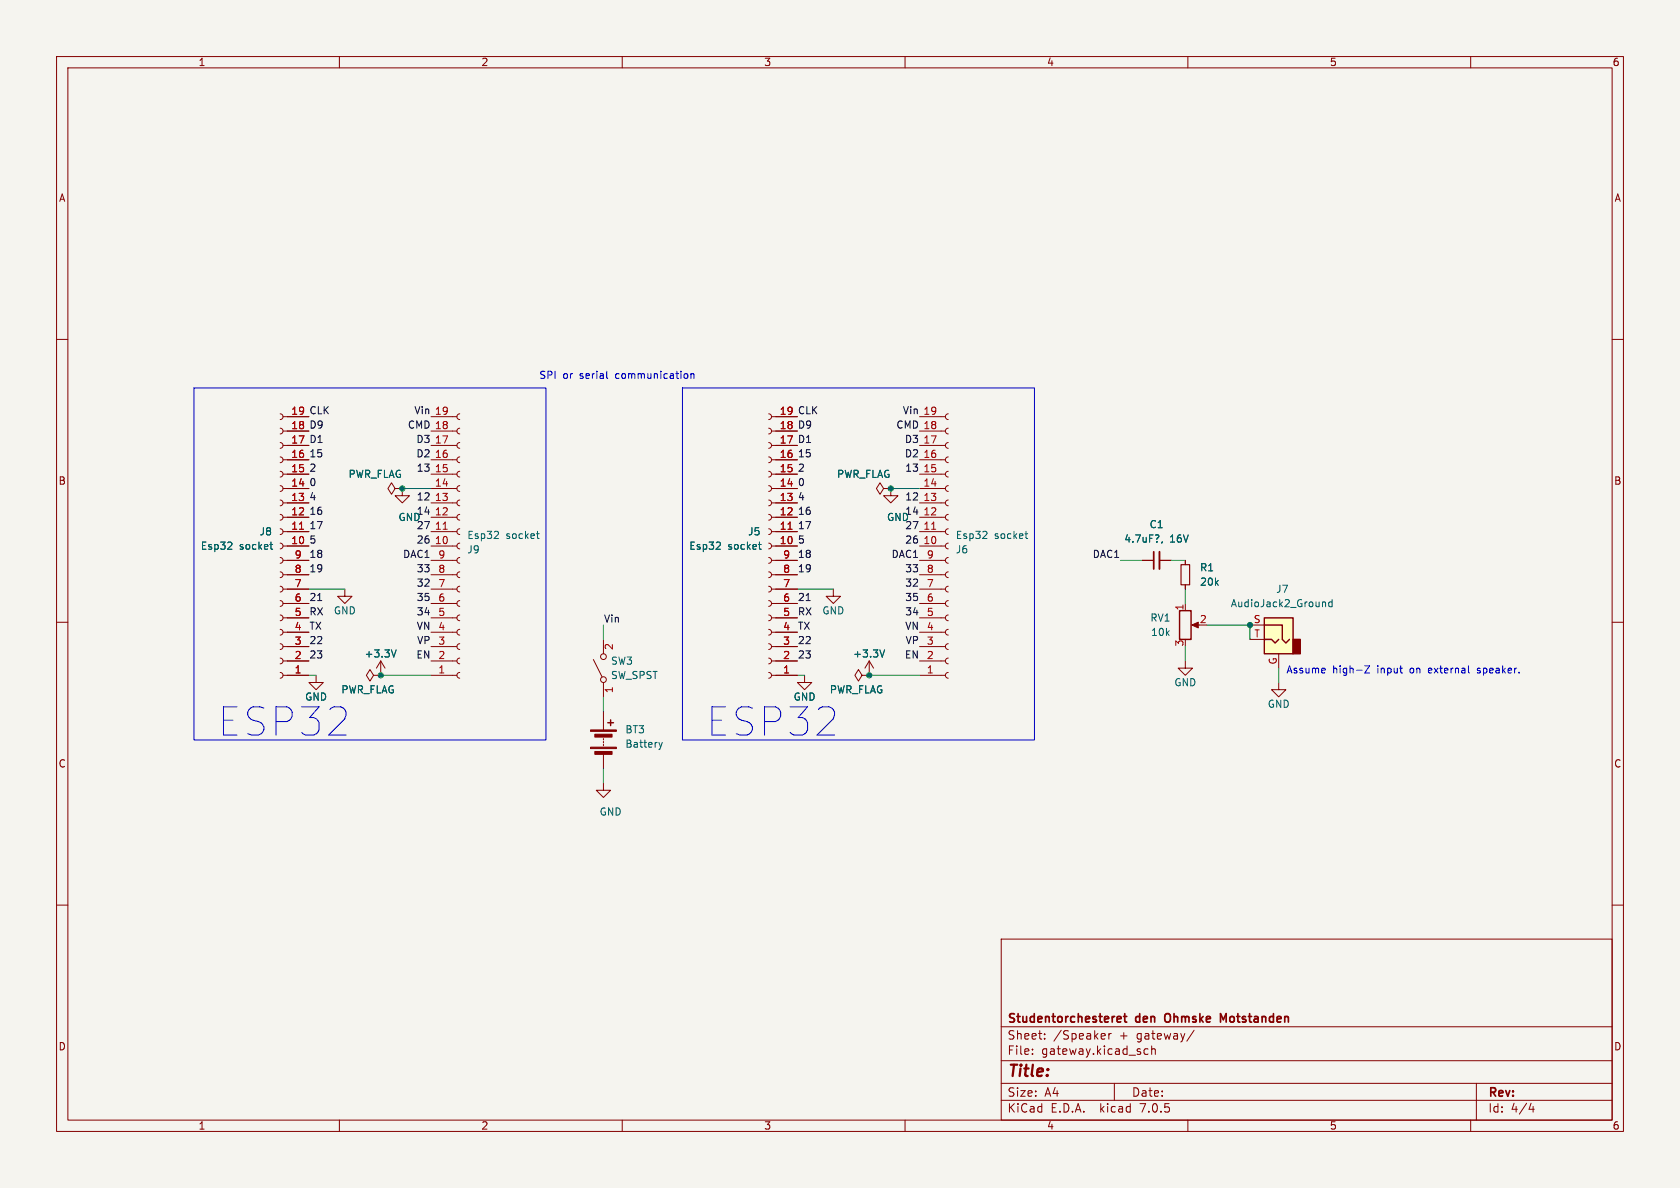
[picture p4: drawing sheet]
<svg xmlns="http://www.w3.org/2000/svg" width="297mm" height="210mm" viewBox="0 0 297 210" stroke-linecap="round" stroke-linejoin="round" font-family="sans-serif">
<path d="M0 0h297v210h-297z" fill="#f5f4ef" stroke="#f5f4ef" stroke-width=".18"/>
<g fill="none" stroke="#840000" stroke-width=".18">
<path d="M10 10h277v190h-277zM12 12h273v186h-273zM60 10v2M110 10v2M160 10v2M210 10v2M260 10v2M10 60h2M285 60h2M49.5 73.2l.4 .1 .1 .4-.1 .3-.4 .2M49.5 75.7l.4 .1 .1 .4-.1 .4-.4 .1M49.5 78.2l.4 .2 .1 .4-.1 .3-.4 .1"/>
<path d="M50 73.7h4.6M50 76.2h4.6M50 78.7h4.6M76.2 73.7h4.6M76.2 76.2h4.6M76.2 78.7h4.6M81.3 73.2l-.4 .1-.1 .3 .1 .4 .4 .2M81.3 75.7l-.4 .1-.1 .4 .1 .4 .4 .1M81.3 78.2l-.4 .2-.1 .3 .1 .4 .4 .1M135.9 73.2l.4 .1 .1 .4-.2 .3-.3 .2M135.9 75.7l.4 .1 .1 .4-.2 .4-.3 .1M135.9 78.2l.4 .2 .1 .4-.2 .3-.3 .1"/>
<path d="M136.4 73.7h4.6M136.4 76.2h4.6M136.4 78.7h4.6M162.6 73.7h4.5M162.6 76.2h4.5M162.6 78.7h4.5M167.6 73.2l-.3 .1-.2 .3 .2 .4 .3 .2M167.6 75.7l-.3 .1-.2 .4 .2 .4 .3 .1M167.6 78.2l-.3 .2-.2 .3 .2 .4 .3 .1M49.5 80.8l.4 .1 .1 .4-.1 .4-.4 .1M49.5 83.3l.4 .2 .1 .3-.1 .4-.4 .1M49.5 85.9l.4 .1 .1 .4-.1 .3-.4 .2"/>
<path d="M49.5 88.4l.4 .1 .1 .4-.1 .4-.4 .1M49.5 90.9l.4 .2 .1 .4-.1 .3-.4 .1M49.5 93.5l.4 .1 .1 .4-.1 .4-.4 .1M49.5 96l.4 .2 .1 .3-.1 .4-.4 .1M49.5 98.6l.4 .1 .1 .4-.1 .3-.4 .2M50 81.3h4.6M50 83.8h4.6M50 86.4h4.6M50 88.9h4.6M50 91.4h4.6M50 94h4.6M50 96.5h4.6"/>
<path d="M50 99.1h4.6M69.8 86.4l-.6-1.1-.6 1.1 .6 1 .6-1h1.3M71.1 86.4h.1M71.1 86.4v1.2h1.3l-1.3 1.3-1.3-1.3h1.3M76.2 81.3h4.6M76.2 83.8h4.6M76.2 86.4h4.6M76.2 88.9h4.6M76.2 91.4h4.6M76.2 94h4.6M76.2 96.5h4.6M76.2 99.1h4.6"/>
<path d="M81.3 80.8l-.4 .1-.1 .4 .1 .3 .4 .2M81.3 83.3l-.4 .1-.1 .4 .1 .4 .4 .1M81.3 85.9l-.4 .1-.1 .3 .1 .4 .4 .2M81.3 88.4l-.4 .1-.1 .4 .1 .4 .4 .1M81.3 90.9l-.4 .2-.1 .3 .1 .4 .4 .1M81.3 93.5l-.4 .1-.1 .4 .1 .3 .4 .2M81.3 96l-.4 .1-.1 .4 .1 .4 .4 .1M81.3 98.6l-.4 .1-.1 .3 .1 .4 .4 .2M135.9 80.8l.4 .1 .1 .4-.2 .4-.3 .1M135.9 83.3l.4 .2 .1 .3-.2 .4-.3 .1M135.9 85.9l.4 .1 .1 .4-.2 .3-.3 .2M135.9 88.4l.4 .1 .1 .4-.2 .4-.3 .1"/>
<path d="M135.9 90.9l.4 .2 .1 .4-.2 .3-.3 .1M135.9 93.5l.4 .1 .1 .4-.2 .4-.3 .1M135.9 96l.4 .2 .1 .3-.2 .4-.3 .1M135.9 98.6l.4 .1 .1 .4-.2 .3-.3 .2M136.4 81.3h4.6M136.4 83.8h4.6M136.4 86.4h4.6M136.4 88.9h4.6M136.4 91.4h4.6M136.4 94h4.6M136.4 96.5h4.6M136.4 99.1h4.6"/>
<path d="M156.2 86.4l-.6-1.1-.7 1.1 .7 1 .6-1h1.3M157.5 86.4v1.2h1.2l-1.2 1.3-1.3-1.3h1.3M157.5 86.4h.1M162.6 81.3h4.5M162.6 83.8h4.5M162.6 86.4h4.5M162.6 88.9h4.5M162.6 91.4h4.5M162.6 94h4.5M162.6 96.5h4.5M162.6 99.1h4.5M167.6 80.8l-.3 .1-.2 .4 .2 .3 .3 .2"/>
<path d="M167.6 83.3l-.3 .1-.2 .4 .2 .4 .3 .1M167.6 85.9l-.3 .1-.2 .3 .2 .4 .3 .2M167.6 88.4l-.3 .1-.2 .4 .2 .4 .3 .1M167.6 90.9l-.3 .2-.2 .3 .2 .4 .3 .1M167.6 93.5l-.3 .1-.2 .4 .2 .3 .3 .2M167.6 96l-.3 .1-.2 .4 .2 .4 .3 .1M167.6 98.6l-.3 .1-.2 .3 .2 .4 .3 .2M201.9 99.1h2.1M205 99.1h2M209.5 99.1v.7M10 110h2M49.5 101.1l.4 .1 .1 .4-.1 .4-.4 .1"/>
<path d="M49.5 103.6l.4 .2 .1 .4-.1 .3-.4 .1M49.5 106.2l.4 .1 .1 .4-.1 .4-.4 .1M49.5 108.7l.4 .2 .1 .3-.1 .4-.4 .1M49.5 111.3l.4 .1 .1 .4-.1 .3-.4 .2M49.5 113.8l.4 .1 .1 .4-.1 .4-.4 .1M49.5 116.3l.4 .2 .1 .4-.1 .3-.4 .1M49.5 118.9l.4 .1 .1 .4-.1 .4-.4 .1M50 101.6h4.6M50 104.1h4.6M50 106.7h4.6M50 109.2h4.6M50 111.8h4.6"/>
<path d="M50 114.3h4.6M50 116.8h4.6M50 119.4h4.6M55.9 119.4v1.3h-1.3l1.3 1.2 1.2-1.2h-1.2M61 104.1v1.3h-1.3l1.3 1.3 1.2-1.3h-1.2M66 119.4l-.6-1-.6 1 .6 1 .6-1h1.3M67.3 119.4h.1M67.3 116.8l-.8 1.3M67.3 116.8v2.6M67.3 116.8l.8 1.3M76.2 101.6h4.6M76.2 104.1h4.6"/>
<path d="M76.2 106.7h4.6M76.2 109.2h4.6M76.2 111.8h4.6M76.2 114.3h4.6M76.2 116.8h4.6M76.2 119.4h4.6M81.3 101.1l-.4 .1-.1 .4 .1 .4 .4 .1M81.3 103.6l-.4 .2-.1 .3 .1 .4 .4 .1M81.3 106.2l-.4 .1-.1 .4 .1 .3 .4 .2M81.3 108.7l-.4 .1-.1 .4 .1 .4 .4 .1M81.3 111.3l-.4 .1-.1 .3 .1 .4 .4 .2M81.3 113.8l-.4 .1-.1 .4 .1 .4 .4 .1"/>
<path d="M81.3 116.3l-.4 .2-.1 .3 .1 .4 .4 .1M81.3 118.9l-.4 .1-.1 .4 .1 .3 .4 .2M104.9 116.6l1.5 3M106.7 113v2.6M135.9 101.1l.4 .1 .1 .4-.2 .4-.3 .1M135.9 103.6l.4 .2 .1 .4-.2 .3-.3 .1M135.9 106.2l.4 .1 .1 .4-.2 .4-.3 .1M135.9 108.7l.4 .2 .1 .3-.2 .4-.3 .1M135.9 111.3l.4 .1 .1 .4-.2 .3-.3 .2M135.9 113.8l.4 .1 .1 .4-.2 .4-.3 .1M135.9 116.3l.4 .2 .1 .4-.2 .3-.3 .1M135.9 118.9l.4 .1 .1 .4-.2 .4-.3 .1"/>
<path d="M136.4 101.6h4.6M136.4 104.1h4.6M136.4 106.7h4.6M136.4 109.2h4.6M136.4 111.8h4.6M136.4 114.3h4.6M136.4 116.8h4.6M136.4 119.4h4.6M142.2 119.4v1.3h-1.2l1.2 1.2 1.3-1.2h-1.3M147.3 104.1v1.3h-1.3l1.3 1.3 1.3-1.3h-1.3M152.4 119.4l-.6-1-.7 1 .7 1 .6-1h1.3M153.7 119.4h.1"/>
<path d="M153.7 116.8l-.8 1.3M153.7 116.8v2.6M153.7 116.8l.7 1.3M162.6 101.6h4.5M162.6 104.1h4.5M162.6 106.7h4.5M162.6 109.2h4.5M162.6 111.8h4.5M162.6 114.3h4.5M162.6 116.8h4.5M162.6 119.4h4.5M167.6 101.1l-.3 .1-.2 .4 .2 .4 .3 .1"/>
<path d="M167.6 103.6l-.3 .2-.2 .3 .2 .4 .3 .1M167.6 106.2l-.3 .1-.2 .4 .2 .3 .3 .2M167.6 108.7l-.3 .1-.2 .4 .2 .4 .3 .1M167.6 111.3l-.3 .1-.2 .3 .2 .4 .3 .2M167.6 113.8l-.3 .1-.2 .4 .2 .4 .3 .1M167.6 116.3l-.3 .2-.2 .3 .2 .4 .3 .1M167.6 118.9l-.3 .1-.2 .4 .2 .3 .3 .2M209.5 116.8v1.3h-1.2l1.2 1.3 1.3-1.3h-1.3M209.5 103.4v.7M209.5 106.7v1.3M211.1 110.5h1M221 110.5h2.5"/>
<path d="M221 113h2.5M226.1 115.6v2.5M285 110h2M106.7 138.4v1.3h1.2l-1.2 1.3-1.3-1.3h1.3M106.7 120.7v2.5M106.7 125.7v3.3M106.7 130.6v.2M106.7 131.1v.2M106.7 131.6v.2M106.7 133.4v2.5M226.1 120.7v1.2h-1.3l1.3 1.3 1.2-1.3h-1.2M10 160h2"/>
<path d="M285 160h2M177 166h108v32h-108zM60 198v2M110 198v2M160 198v2M177 194.5h108M177 191.5h108M177 187.5h108M177 181.5h108M182.5 186.3v.1M182.5 185.5v.1M184.7 183.6v.1"/>
<path d="M184.7 182.8v.1M195.2 182.7l.2 .4-.7 .1M195.3 183.6l-.1 .1M196 182.7v1M196.5 182.7l-.3 .1-.2 .2M197 191.5v3M202.2 186.1l.3 .3 .5-.1M203 185.5l-.5-.1-.3 .3M203.6 185.5l.2-.1 .4 .1v.9M203.6 184.9v1.5M210 198v2M211.1 182.1l-1.3 2"/>
<path d="M260 198v2M261 191.5v6.5M270.7 195l-.4 1.1h.9M271 195.6v1"/>
<circle cx="106.7" cy="116.1" r=".51"/>
<circle cx="106.7" cy="120.1" r=".51"/>
</g>
<path d="M204 97.5v3.1M197.7 179.7l.4 .1 .1 .2-.7 .2M198.6 179.7h.6M198.8 179.2v1.3l.4 .2M198.1 180.6l-.4 .1M216.3 180.3l-.5-1.1v1.5" fill="none" stroke="#840000" stroke-width=".3"/>
<g fill="none" stroke="#006464" stroke-width=".18">
<path d="M40.2 97.1h.8M40.9 96v.4M47.7 96.3h.5M48 97l.2 .1M87.3 95.2h.8M88.1 94v.5M94.8 94.3h.5M95.1 95.1l.2 .1M126.6 97.1h.8M127.3 96v.4M134.1 96.3h.5M134.3 97l.3 .1"/>
<path d="M173.7 95.2h.8M174.4 94v.5M181.2 94.3h.5M181.4 95.1l.3 .1M205.5 95.8l-.1 .2M70 114.9l-.4 1.2M156.4 114.9l-.4 1.2M234 106.4l.3 .2v.7M235.5 106.5l-.4-.1-.2 .3 .1 .5h.5M235.5 106v1.3M116.5 131.2l.3 .9M116.8 132.1l-.1 .3"/>
<path d="M117.1 131.2l-.3 .9"/>
</g>
<g fill="#840000" stroke="#840000" stroke-width=".18">
<path d="M104.4 132.1h4.6v.2h-4.6z"/>
<path d="M104.4 129h4.6v.3h-4.6z"/>
<path d="M105.2 132.8h3v.6h-3z"/>
<path d="M105.2 129.8h3v.5h-3z"/>
<path d="M210.7 110.5l1.1-.5v1z"/>
</g>
<path d="M208.5 108h2.1v5h-2.1zM223.5 109.2h5.1v6.4h-5.1zM223.5 113h1.3l.6 .7 .7-.7M223.5 110.5h3.2v2.5l.6 .7 .7-.7M107.4 127.8h1.1M107.9 127.3v1" fill="none" stroke="#840000" stroke-width=".25"/>
<path d="M52.9 93.6h.8M78.3 93.6h.8M139.3 93.6h.7M164.7 93.6h.7" fill="none" stroke="#a90000" stroke-width=".18"/>
<path d="M208.8 99.8h1.5v3.6h-1.5z" fill="none" stroke="#840000" stroke-width=".2"/>
<path d="M223.5 109.2h5.1v6.4h-5.1z" fill="#ffffc2" stroke="#ffffc2" stroke-width=".18"/>
<path d="M228.6 113h1.3v2.6h-1.3z" fill="#840000" stroke="#840000" stroke-width=".25"/>
<path d="M205 97.5v3.1" fill="none" stroke="#840000" stroke-width=".33"/>
<path d="M56.2 106.2h.7M142.5 106.2h.7" fill="none" stroke="#0f0f0f" stroke-width=".18"/>
<path d="M34.3 68.6h62.2v62.2h-62.2zM107.3 65.6v1.1l.1 .2M120.6 68.6h62.3v62.2h-62.3zM121.2 66l.3 .1 .1 .2-.1 .5-.3 .1M122.1 66.2l.2-.2 .3 .1 .1 .8M122.1 66v.9M241.3 117.7h.8l-.8 1.3h.8M247.4 118.1h.5M247.8 119h.1M259.6 117.7v1.1l.2 .2" fill="none" stroke="#0000c2" stroke-width=".18"/>
<g fill="none" stroke="#009600" stroke-width=".18">
<path d="M71.1 86.4h5.1M157.5 86.4h5.1M198.1 99.1h3.8M207 99.1h2.5M54.6 119.4h1.3M54.6 104.1h6.4M67.3 119.4h8.9M106.7 110.5v2.5M141 119.4h1.2M141 104.1h6.3M153.7 119.4h8.9M209.5 104.1v2.6"/>
<path d="M209.5 114.3v2.5M213.4 110.5h7.6v2.5M226.1 118.1v2.6M106.7 123.2v2.5M106.7 135.9v2.5"/>
</g>
<g fill="#009600" stroke="#009600" stroke-width=".18">
<circle cx="153.7" cy="119.4" r=".46"/>
<circle cx="157.5" cy="86.4" r=".46"/>
<circle cx="67.3" cy="119.4" r=".46"/>
<circle cx="71.1" cy="86.4" r=".46"/>
<circle cx="221" cy="110.5" r=".46"/>
</g>
<g font-size="7" fill="#0000c2">
<text x="39" y="130.6">ESP32</text>
<text x="125.4" y="130.6">ESP32</text>
</g>
<text font-size="2.8" fill="#840000" x="178" y="190.8">Title:</text>
<g font-size="2.1" fill="#840000">
<text x="178" y="183.9">Sheet:</text>
<text x="178" y="181.1">Studentorchesteret</text>
<text x="186.2" y="183.9">/Speaker</text>
<text x="197.8" y="183.9">+</text>
<text x="200.7" y="181.1">den</text>
<text x="200.9" y="183.9">gateway/</text>
<text x="206.3" y="181.1">Ohmske</text>
<text x="216.6" y="181.1">Motstanden</text>
<text x="178" y="186.6">File:</text>
<text x="184" y="186.6">gateway.kicad_sch</text>
<text x="178" y="196.8">KiCad</text>
<text x="178" y="194">Size:</text>
<text x="184.6" y="194">A4</text>
<text x="185.7" y="196.8">E.D.A.</text>
<text x="194.4" y="196.8">kicad</text>
<text x="200" y="194">Date:</text>
<text x="201.5" y="196.8">7.0.5</text>
<text x="263" y="194.2">Rev:</text>
<text x="263" y="196.8">Id:</text>
<text x="267" y="196.8">4/4</text>
</g>
<g font-size="1.8" fill="#840000">
<text x="35" y="11.8">1</text>
<text x="85" y="11.8">2</text>
<text x="135" y="11.8">3</text>
<text x="185" y="11.8">4</text>
<text x="235" y="11.8">5</text>
<text x="285" y="11.8">6</text>
<text x="10.4" y="35.8">A</text>
<text x="285.4" y="35.8">A</text>
<text x="10.3" y="85.8">B</text>
<text x="285.3" y="85.8">B</text>
<text x="10.3" y="135.8">C</text>
<text x="285.3" y="135.8">C</text>
<text x="10.3" y="185.8">D</text>
<text x="285.3" y="185.8">D</text>
<text x="35" y="199.8">1</text>
<text x="85" y="199.8">2</text>
<text x="135" y="199.8">3</text>
<text x="185" y="199.8">4</text>
<text x="235" y="199.8">5</text>
<text x="285" y="199.8">6</text>
</g>
<g font-size="1.8" fill="#0000c2">
<text x="95.2" y="67.1">SPI</text>
<text x="99.4" y="67.1">or</text>
<text x="102.5" y="67.1">serial</text>
<text x="108.9" y="67.1">communication</text>
<text x="227.3" y="119.1">Assume</text>
<text x="235.5" y="119.1">high-Z</text>
<text x="243.4" y="119.1">input</text>
<text x="249.3" y="119.1">on</text>
<text x="252.7" y="119.1">external</text>
<text x="261.5" y="119.1">speaker.</text>
</g>
<g font-size="1.8" fill="#0f0f0f">
<text x="51.4" y="75.9">18 D9</text>
<text x="51.4" y="73.4">19 CLK</text>
<text x="72.1" y="75.9">CMD 18</text>
<text x="73.2" y="73.3">Vin 19</text>
<text x="137.8" y="75.9">18 D9</text>
<text x="137.8" y="73.4">19 CLK</text>
<text x="158.4" y="75.9">CMD 18</text>
<text x="159.6" y="73.3">Vin 19</text>
<text x="51.4" y="78.5">17 D1</text>
<text x="54.6" y="83.5">2</text>
<text x="54.6" y="80.9">15</text>
<text x="73.6" y="80.9">D2</text>
<text x="73.6" y="78.4">D3</text>
<text x="73.7" y="83.5">13</text>
<text x="137.8" y="78.5">17 D1</text>
<text x="141" y="83.5">2</text>
<text x="141" y="80.9">15</text>
<text x="160" y="78.4">D3</text>
<text x="160" y="80.9">D2</text>
<text x="160" y="83.5">13</text>
<text x="54.6" y="88.6">4</text>
<text x="54.6" y="86">0</text>
<text x="73.7" y="88.6">12</text>
<text x="141" y="88.6">4</text>
<text x="141" y="86">0</text>
<text x="160" y="88.6">12</text>
<text x="54.6" y="91.1">16</text>
<text x="54.6" y="93.6">17</text>
<text x="141" y="91.1">16</text>
<text x="141" y="93.6">17</text>
<text x="54.6" y="96.2">5</text>
<text x="54.6" y="101.3">19</text>
<text x="54.6" y="98.7">18</text>
<text x="71.2" y="98.7">DAC1</text>
<text x="73.7" y="96.2">26</text>
<text x="73.7" y="101.3">33</text>
<text x="141" y="98.7">18</text>
<text x="141" y="96.2">5</text>
<text x="141" y="101.3">19</text>
<text x="157.6" y="98.7">DAC1</text>
<text x="160" y="96.2">26</text>
<text x="160" y="101.3">33</text>
<text x="193.2" y="98.7">DAC1</text>
<text x="54.6" y="106.3">21</text>
<text x="73.7" y="103.8">32</text>
<text x="73.7" y="106.3">35</text>
<text x="141" y="106.3">21</text>
<text x="160" y="103.8">32</text>
<text x="160" y="106.3">35</text>
<text x="54.6" y="108.9">RX</text>
<text x="54.6" y="111.4">TX</text>
<text x="54.6" y="114">22</text>
<text x="73.7" y="108.9">34</text>
<text x="73.7" y="111.4">VN</text>
<text x="73.7" y="114">VP</text>
<text x="106.7" y="110.1">Vin</text>
<text x="141" y="114">22</text>
<text x="141" y="108.9">RX</text>
<text x="141" y="111.4">TX</text>
<text x="160" y="108.9">34</text>
<text x="160" y="111.4">VN</text>
<text x="160.1" y="114">VP</text>
<text x="54.6" y="116.5">23</text>
<text x="73.6" y="116.5">EN</text>
<text x="141" y="116.5">23</text>
<text x="160" y="116.5">EN</text>
</g>
<g font-size="1.8" fill="#a90000">
<text x="51.4" y="75.9">18</text>
<text x="51.4" y="73.4">19</text>
<text x="137.8" y="75.9">18</text>
<text x="137.8" y="73.4">19</text>
<text x="51.4" y="83.6">15</text>
<text x="51.4" y="81">16</text>
<text x="51.4" y="78.5">17</text>
<text x="76.8" y="83.6">15</text>
<text x="76.8" y="81">16</text>
<text x="76.8" y="78.5">17</text>
<text x="137.8" y="83.6">15</text>
<text x="137.8" y="81">16</text>
<text x="137.8" y="78.5">17</text>
<text x="163.2" y="83.6">15</text>
<text x="163.2" y="81">16</text>
<text x="163.2" y="78.5">17</text>
<text x="51.4" y="88.6">13</text>
<text x="51.4" y="86.1">14</text>
<text x="76.8" y="88.6">13</text>
<text x="76.8" y="86.1">14</text>
<text x="137.8" y="88.6">13</text>
<text x="137.8" y="86.1">14</text>
<text x="163.2" y="88.6">13</text>
<text x="163.2" y="86.1">14</text>
<text x="51.4" y="93.7">11</text>
<text x="51.4" y="91.2">12</text>
<text x="76.8" y="93.7">11</text>
<text x="76.8" y="91.2">12</text>
<text x="137.8" y="93.7">11</text>
<text x="137.8" y="91.2">12</text>
<text x="163.2" y="93.7">11</text>
<text x="163.2" y="91.2">12</text>
<text x="51.4" y="96.3">10</text>
<text x="52" y="101.3">8</text>
<text x="52" y="98.8">9</text>
<text x="76.8" y="96.3">10</text>
<text x="77.4" y="101.3">8</text>
<text x="77.4" y="98.8">9</text>
<text x="137.8" y="96.3">10</text>
<text x="138.4" y="101.3">8</text>
<text x="138.4" y="98.8">9</text>
<text x="163.2" y="96.3">10</text>
<text x="163.8" y="101.3">8</text>
<text x="163.8" y="98.8">9</text>
<text x="52" y="106.4">6</text>
<text x="52" y="103.9">7</text>
<text x="77.4" y="106.4">6</text>
<text x="77.4" y="103.9">7</text>
<text x="138.4" y="106.4">6</text>
<text x="138.4" y="103.9">7</text>
<text x="163.8" y="106.4">6</text>
<text x="163.8" y="103.9">7</text>
<text x="209.3" y="108" transform="rotate(-90 209.3 108)">1</text>
<text x="52" y="111.5">4</text>
<text x="52" y="109">5</text>
<text x="77.4" y="111.5">4</text>
<text x="77.4" y="109">5</text>
<text x="138.4" y="111.5">4</text>
<text x="138.4" y="109">5</text>
<text x="163.8" y="111.5">4</text>
<text x="163.8" y="109">5</text>
<text x="212.1" y="110.2">2</text>
<text x="221.6" y="110.2">S</text>
<text x="221.7" y="112.8">T</text>
<text x="52" y="119.1">1</text>
<text x="52" y="116.6">2</text>
<text x="52" y="114">3</text>
<text x="77.4" y="119.1">1</text>
<text x="77.4" y="116.6">2</text>
<text x="77.4" y="114">3</text>
<text x="108.6" y="115" transform="rotate(-90 108.6 115)">2</text>
<text x="138.4" y="119.1">1</text>
<text x="138.4" y="116.6">2</text>
<text x="138.4" y="114">3</text>
<text x="163.8" y="119.1">1</text>
<text x="163.8" y="116.6">2</text>
<text x="163.8" y="114">3</text>
<text x="209.3" y="114.3" transform="rotate(-90 209.3 114.3)">3</text>
<text x="225.8" y="117.5" transform="rotate(-90 225.8 117.5)">G</text>
<text x="108.6" y="122.6" transform="rotate(-90 108.6 122.6)">1</text>
</g>
<g font-size="1.8" fill="#006464">
<text x="61.6" y="84.6">PWR_FLAG</text>
<text x="147.9" y="84.6">PWR_FLAG</text>
<text x="45.8" y="94.8">J8</text>
<text x="70.4" y="92.3">GND</text>
<text x="73.7" y="91.1">14</text>
<text x="73.7" y="93.6">27</text>
<text x="82.6" y="95.4">Esp32</text>
<text x="89.4" y="95.4">socket</text>
<text x="132.2" y="94.8">J5</text>
<text x="156.8" y="92.3">GND</text>
<text x="160" y="91.1">14</text>
<text x="160" y="93.6">27</text>
<text x="168.9" y="95.4">Esp32</text>
<text x="175.8" y="95.4">socket</text>
<text x="203.2" y="93.5">C1</text>
<text x="35.4" y="97.3">Esp32</text>
<text x="42.3" y="97.3">socket</text>
<text x="82.6" y="98">J9</text>
<text x="121.8" y="97.3">Esp32</text>
<text x="128.6" y="97.3">socket</text>
<text x="168.9" y="98">J6</text>
<text x="198.7" y="96.1">4.7uF?,</text>
<text x="206.7" y="96.1">16V</text>
<text x="212.1" y="101.2">R1</text>
<text x="212.1" y="103.7">20k</text>
<text x="217.5" y="107.5">AudioJack2_Ground</text>
<text x="225.5" y="105">J7</text>
<text x="59" y="108.8">GND</text>
<text x="145.3" y="108.8">GND</text>
<text x="203.3" y="110">RV1</text>
<text x="203.4" y="112.6">10k</text>
<text x="64.4" y="116.4">+3.3V</text>
<text x="108" y="117.7">SW3</text>
<text x="150.8" y="116.4">+3.3V</text>
<text x="53.9" y="124">GND</text>
<text x="60.3" y="122.7">PWR_FLAG</text>
<text x="108" y="120.2">SW_SPST</text>
<text x="140.2" y="124">GND</text>
<text x="146.6" y="122.7">PWR_FLAG</text>
<text x="207.6" y="121.5">GND</text>
<text x="224.1" y="125.3">GND</text>
<text x="110.5" y="129.8">BT3</text>
<text x="110.5" y="132.3">Battery</text>
<text x="106" y="144.3">GND</text>
</g>
</svg>
